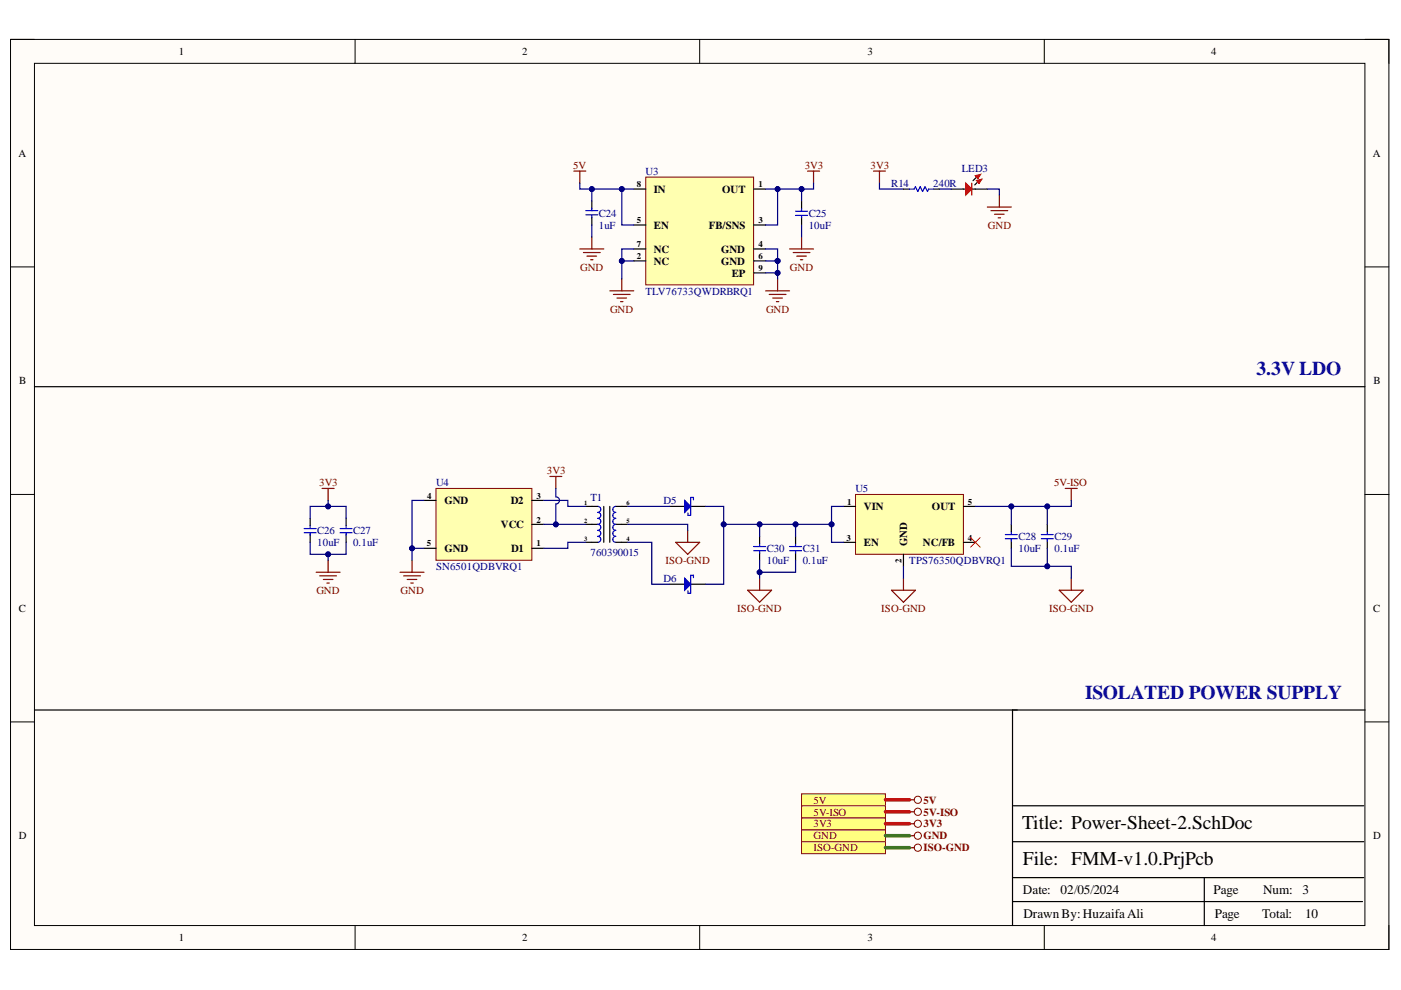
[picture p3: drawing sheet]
<svg xmlns="http://www.w3.org/2000/svg" width="297mm" height="210mm" viewBox="0 0 297 210" stroke-linecap="round" stroke-linejoin="round" font-family="sans-serif">
<path d="M2.2 8.4h292.3v192.9h-292.3z" fill-rule="evenodd" fill="#fffcf8"/>
<path d="M2.2 8.4h292.3v192.9h-292.3z" fill="none" stroke="#000" stroke-width=".21"/>
<path d="M7.3 13.4h282.1v182.8h-282.1z" fill-rule="evenodd" fill="#fffcf8"/>
<g fill="none" stroke="#000" stroke-width=".21">
<path d="M2.2 8.4h5.1M7.3 13.4h282.1v182.8h-282.1zM75.3 8.4v5M148.3 8.4v5M221.4 8.4v5M289.4 8.4h5.1v5M2.2 56.6h5.1M289.4 56.6h5.1M2.2 104.8h5.1M289.4 104.8h5.1M2.2 153.1h5.1M289.4 153.1h5.1"/>
<path d="M75.3 196.2v5.1M148.3 196.2v5.1M221.4 196.2v5.1M294.5 196.2v5.1"/>
</g>
<path d="M289.4 150.5h-74.7v45.7M214.7 178.5h74.4M214.7 170.8h74.4M214.7 191.2h74.2M214.7 186.1h74.4M255.3 186.1v10.1" fill="none" stroke="#000" stroke-width=".25"/>
<path d="M136.9 37.6h22.9v22.8h-22.9z" fill-rule="evenodd" fill="#ffffb0"/>
<path d="M136.9 37.6h22.9v22.8h-22.9z" fill="none" stroke="#800000" stroke-width=".21"/>
<g fill="none" stroke="#000" stroke-width=".25">
<path d="M125.5 42.6v1.7M125.5 46.2v1.5M134.4 40.1h2.5M134.4 55.3h2.5M134.4 47.7h2.5M134.4 52.8h2.5M159.8 40.1h2.5M159.8 55.3h2.5M159.8 47.7h2.5M159.8 52.8h2.5M159.8 57.9h2.5M169.9 42.6v1.5"/>
<path d="M169.9 46.1v1.6"/>
</g>
<g fill="none" stroke="#800000" stroke-width=".25">
<path d="M121.7 36.3h2.5M122.9 36.3v2.5M171.2 36.3h2.6M172.5 36.3v2.5M122.9 52.8h5.1M123.7 53.5h3.6M124.5 54.3h2M125.2 55.1h.5M125.5 50.2v2.6M131.8 59.1v2.6M164.9 59.1v2.6M167.4 52.8h5.1"/>
<path d="M168.2 53.5h3.5M168.9 54.3h2.1M169.7 55.1h.5M169.9 50.2v2.6M129.3 61.7h5.1M130 62.4h3.6M130.8 63.2h2M131.6 64h.5M162.3 61.7h5.1M163.1 62.4h3.5M163.8 63.2h2.1M164.6 64h.5"/>
</g>
<path d="M124.2 44.7h2.5M124.2 45.5h2.5M125.5 44.1v.6M125.5 45.7v.5M168.7 45.7h2.5M168.7 44.8h2.5M169.9 44.1v.6M169.9 45.7v.5" fill="none" stroke="#00f" stroke-width=".25"/>
<path d="M92.4 103.6h20.4v15.2h-20.4z" fill-rule="evenodd" fill="#ffffb0"/>
<path d="M92.4 103.6h20.4v15.2h-20.4z" fill="none" stroke="#800000" stroke-width=".21"/>
<g fill="none" stroke="#000" stroke-width=".25">
<path d="M65.8 109.9v1.5M65.8 113.3v1.7M73.4 109.9v1.5M73.4 113.3v1.7M89.9 116.3h2.5M89.9 106.1h2.5M112.8 116.3h2.5M112.8 111.2h2.5M112.8 106.1h2.5M124.2 111.2h2.5M124.2 107.4h2.5M124.2 115h2.5"/>
<path d="M128 107.4v7.6M129.3 107.4v7.6M130.6 111.2h2.5M130.6 107.4h2.5M130.6 115h2.5M142 123.9h3.2M146.4 123.9h3.2M7.3 150.5h208.4"/>
</g>
<g fill="none" stroke="#800000" stroke-width=".25">
<path d="M68.3 103.6h2.5M69.6 103.6v2.5M69.6 118.8v2.5M87.4 118.8v2.5M116.6 101h2.5M117.9 101v2.6M143.3 115h5l-2.5 2.5zM145.8 112.4v2.6M67 121.3h5.1M67.8 122.1h3.5M68.6 122.9h2M69.3 123.6h.5"/>
<path d="M84.8 121.3h5.1M85.6 122.1h3.5M86.3 122.9h2.1M87.1 123.6h.5"/>
</g>
<path d="M64.5 113h2.5M64.5 112.1h2.5M65.8 111.4v.5M65.8 113v.5M72.1 113h2.5M72.1 112.1h2.5M73.4 111.4v.5M73.4 113v.5M126.7 107.4a.64 .64 0 0 1 .7 .6 .64 .64 0 0 1-.7 .6 .63 .63 0 0 1 .7 .7 .63 .63 0 0 1-.7 .6 .63 .63 0 0 1 .7 .6 .63 .63 0 0 1-.7 .7 .64 .64 0 0 1 .7 .6 .64 .64 0 0 1-.7 .6 .63 .63 0 0 1 .7 .7 .63 .63 0 0 1-.7 .6 .63 .63 0 0 1 .7 .7 .63 .63 0 0 1-.7 .6M130.6 107.4a.64 .64 0 0 0-.7 .6 .64 .64 0 0 0 .7 .6 .63 .63 0 0 0-.7 .7 .63 .63 0 0 0 .7 .6 .63 .63 0 0 0-.7 .6 .63 .63 0 0 0 .7 .7 .64 .64 0 0 0-.7 .6 .64 .64 0 0 0 .7 .6 .63 .63 0 0 0-.7 .7 .63 .63 0 0 0 .7 .6 .63 .63 0 0 0-.7 .7 .63 .63 0 0 0 .7 .6" fill="none" stroke="#00f" stroke-width=".25"/>
<path d="M145.2 122.6l1.2 1.3-1.2 1.2z" fill="#00f"/>
<path d="M145.2 122.6l1.2 1.3-1.2 1.2zM145.9 125.3v.5h.5M147 122.5v-.5h-.6v3.8" fill="none" stroke="#00f" stroke-width=".25"/>
<path d="M142 107.4h3.2M146.4 107.4h3.2" fill="none" stroke="#000" stroke-width=".25"/>
<path d="M145.2 106.1l1.2 1.3-1.2 1.2z" fill="#00f"/>
<path d="M145.2 106.1l1.2 1.3-1.2 1.2zM145.9 108.8v.5h.5M147 106v-.5h-.6v3.8M159.8 116.8h2.5M159.8 115.9h2.5M161.1 115.2v.6M161.1 116.8v.5M167.4 116.8h2.5M167.4 115.9h2.5M168.7 115.2v.6M168.7 116.8v.5" fill="none" stroke="#00f" stroke-width=".25"/>
<path d="M161.1 113.7v1.5M161.1 117.1v1.7M168.7 113.7v1.5M168.7 117.1v1.7" fill="none" stroke="#000" stroke-width=".25"/>
<path d="M181.4 104.8h22.9v12.7h-22.9z" fill-rule="evenodd" fill="#ffffb0"/>
<path d="M181.4 104.8h22.9v12.7h-22.9z" fill="none" stroke="#800000" stroke-width=".21"/>
<path d="M7.3 82h282.1M178.8 107.4h2.6M178.8 115h2.6M191.6 117.5v2.6M204.3 107.4h2.5M204.3 115h2.5M214.4 111.2v1.5M214.4 114.6v1.7M222 111.2v1.5M222 114.6v1.7" fill="none" stroke="#000" stroke-width=".25"/>
<path d="M225.9 103.6h2.5M227.1 103.6v2.5M158.5 125.1h5.1l-2.5 2.6zM161.1 122.6v2.5M189 125.1h5.1l-2.5 2.6zM191.6 122.6v2.5M224.6 125.1h5.1l-2.6 2.6zM227.1 122.6v2.5" fill="none" stroke="#800000" stroke-width=".25"/>
<path d="M205.8 114l2 2M207.8 114l-2 2" fill="none" stroke="#f00" stroke-width=".21"/>
<path d="M213.2 114.2h2.5M213.2 113.3h2.5M214.4 112.7v.5M214.4 114.2v.5M220.8 114.2h2.5M220.8 113.3h2.5M222 112.7v.5M222 114.2v.5" fill="none" stroke="#00f" stroke-width=".25"/>
<path d="M169.9 168.3h17.8v2.5h-17.8z" fill-rule="evenodd" fill="#ffff80"/>
<path d="M169.9 168.3h17.8v2.5h-17.8z" fill="none" stroke="#800000" stroke-width=".21"/>
<path d="M169.9 175.9h17.8v2.6h-17.8z" fill-rule="evenodd" fill="#ffff80"/>
<g fill="none" stroke="#800000" stroke-width=".21">
<path d="M169.9 175.9h17.8v2.6h-17.8z"/>
<circle cx="194.6" cy="169.6" r=".76"/>
<circle cx="194.6" cy="177.2" r=".76"/>
</g>
<path d="M192.8 169.6h1M192.8 177.2h1" fill="none" stroke="#800000" stroke-width=".25"/>
<path d="M169.9 173.4h17.8v2.5h-17.8z" fill-rule="evenodd" fill="#ffff80"/>
<g fill="none" stroke="#800000" stroke-width=".21">
<path d="M169.9 173.4h17.8v2.5h-17.8z"/>
<circle cx="194.6" cy="174.7" r=".76"/>
</g>
<path d="M192.8 174.7h1" fill="none" stroke="#800000" stroke-width=".25"/>
<path d="M169.9 170.8h17.8v2.6h-17.8z" fill-rule="evenodd" fill="#ffff80"/>
<g fill="none" stroke="#800000" stroke-width=".21">
<path d="M169.9 170.8h17.8v2.6h-17.8z"/>
<circle cx="194.6" cy="172.1" r=".76"/>
</g>
<path d="M192.8 172.1h1" fill="none" stroke="#800000" stroke-width=".25"/>
<path d="M169.9 178.5h17.8v2.5h-17.8z" fill-rule="evenodd" fill="#ffff80"/>
<g fill="none" stroke="#800000" stroke-width=".21">
<path d="M169.9 178.5h17.8v2.5h-17.8z"/>
<circle cx="194.6" cy="179.7" r=".76"/>
</g>
<path d="M192.8 179.7h1" fill="none" stroke="#800000" stroke-width=".25"/>
<path d="M131.8 55.3h2.6" fill="none" stroke="#000080" stroke-width=".25"/>
<circle cx="131.8" cy="55.3" r=".51" fill="#000080"/>
<circle cx="131.8" cy="55.3" r=".51" fill="none" stroke="#000080" stroke-width=".21"/>
<path d="M162.3 55.3h2.6" fill="none" stroke="#000080" stroke-width=".25"/>
<circle cx="164.9" cy="55.3" r=".51" fill="#000080"/>
<circle cx="164.9" cy="55.3" r=".51" fill="none" stroke="#000080" stroke-width=".21"/>
<path d="M162.3 52.8h2.6v2.5" fill="none" stroke="#000080" stroke-width=".25"/>
<circle cx="164.9" cy="55.3" r=".51" fill="#000080"/>
<circle cx="164.9" cy="55.3" r=".51" fill="none" stroke="#000080" stroke-width=".21"/>
<path d="M164.9 55.3v2.6" fill="none" stroke="#000080" stroke-width=".25"/>
<circle cx="164.9" cy="57.9" r=".51" fill="#000080"/>
<circle cx="164.9" cy="57.9" r=".51" fill="none" stroke="#000080" stroke-width=".21"/>
<circle cx="164.9" cy="55.3" r=".51" fill="#000080"/>
<circle cx="164.9" cy="55.3" r=".51" fill="none" stroke="#000080" stroke-width=".21"/>
<path d="M162.3 57.9h2.6v1.2" fill="none" stroke="#000080" stroke-width=".25"/>
<circle cx="164.9" cy="57.9" r=".51" fill="#000080"/>
<circle cx="164.9" cy="57.9" r=".51" fill="none" stroke="#000080" stroke-width=".21"/>
<path d="M131.8 40.1v7.6h2.6" fill="none" stroke="#000080" stroke-width=".25"/>
<circle cx="131.8" cy="40.1" r=".51" fill="#000080"/>
<circle cx="131.8" cy="40.1" r=".51" fill="none" stroke="#000080" stroke-width=".21"/>
<path d="M125.5 40.1v2.5" fill="none" stroke="#000080" stroke-width=".25"/>
<circle cx="125.5" cy="40.1" r=".51" fill="#000080"/>
<circle cx="125.5" cy="40.1" r=".51" fill="none" stroke="#000080" stroke-width=".21"/>
<path d="M125.5 47.7v2.5M164.9 40.1v7.6h-2.6" fill="none" stroke="#000080" stroke-width=".25"/>
<circle cx="164.9" cy="40.1" r=".51" fill="#000080"/>
<circle cx="164.9" cy="40.1" r=".51" fill="none" stroke="#000080" stroke-width=".21"/>
<path d="M169.9 40.1v2.5" fill="none" stroke="#000080" stroke-width=".25"/>
<circle cx="169.9" cy="40.1" r=".51" fill="#000080"/>
<circle cx="169.9" cy="40.1" r=".51" fill="none" stroke="#000080" stroke-width=".21"/>
<path d="M169.9 47.7v2.5M87.4 116.3h2.5" fill="none" stroke="#000080" stroke-width=".25"/>
<circle cx="87.4" cy="116.3" r=".51" fill="#000080"/>
<circle cx="87.4" cy="116.3" r=".51" fill="none" stroke="#000080" stroke-width=".21"/>
<path d="M69.6 106.1v1.3h-3.8v2.5" fill="none" stroke="#000080" stroke-width=".25"/>
<circle cx="69.6" cy="107.4" r=".51" fill="#000080"/>
<circle cx="69.6" cy="107.4" r=".51" fill="none" stroke="#000080" stroke-width=".21"/>
<path d="M69.6 107.4h3.8v2.5" fill="none" stroke="#000080" stroke-width=".25"/>
<circle cx="69.6" cy="107.4" r=".51" fill="#000080"/>
<circle cx="69.6" cy="107.4" r=".51" fill="none" stroke="#000080" stroke-width=".21"/>
<path d="M65.8 115v2.5h3.8v1.3" fill="none" stroke="#000080" stroke-width=".25"/>
<circle cx="69.6" cy="117.5" r=".51" fill="#000080"/>
<circle cx="69.6" cy="117.5" r=".51" fill="none" stroke="#000080" stroke-width=".21"/>
<path d="M73.4 115v2.5h-3.8" fill="none" stroke="#000080" stroke-width=".25"/>
<circle cx="69.6" cy="117.5" r=".51" fill="#000080"/>
<circle cx="69.6" cy="117.5" r=".51" fill="none" stroke="#000080" stroke-width=".21"/>
<path d="M115.3 106.1h5.1v1.3h3.8M117.9 103.6v1.7a.76 .76 0 0 1 .7 .8 .76 .76 0 0 1-.7 .8v4.3M124.2 115h-3.8v1.3h-5.1" fill="none" stroke="#000080" stroke-width=".25"/>
<circle cx="117.9" cy="111.2" r=".51" fill="#000080"/>
<circle cx="117.9" cy="111.2" r=".51" fill="none" stroke="#000080" stroke-width=".21"/>
<path d="M133.1 111.2h12.7v1.2M133.1 115h5.1v8.9h3.8M133.1 107.4h8.9M153.4 111.2v12.7h-3.8" fill="none" stroke="#000080" stroke-width=".25"/>
<circle cx="153.4" cy="111.2" r=".51" fill="#000080"/>
<circle cx="153.4" cy="111.2" r=".51" fill="none" stroke="#000080" stroke-width=".21"/>
<path d="M161.1 111.2v2.5" fill="none" stroke="#000080" stroke-width=".25"/>
<circle cx="161.1" cy="111.2" r=".51" fill="#000080"/>
<circle cx="161.1" cy="111.2" r=".51" fill="none" stroke="#000080" stroke-width=".21"/>
<path d="M168.7 111.2v2.5" fill="none" stroke="#000080" stroke-width=".25"/>
<circle cx="168.7" cy="111.2" r=".51" fill="#000080"/>
<circle cx="168.7" cy="111.2" r=".51" fill="none" stroke="#000080" stroke-width=".21"/>
<path d="M168.7 118.8v2.5h-7.6" fill="none" stroke="#000080" stroke-width=".25"/>
<circle cx="161.1" cy="121.3" r=".51" fill="#000080"/>
<circle cx="161.1" cy="121.3" r=".51" fill="none" stroke="#000080" stroke-width=".21"/>
<path d="M214.4 107.4v3.8M191.6 120.1v2.5" fill="none" stroke="#000080" stroke-width=".25"/>
<circle cx="214.4" cy="107.4" r=".51" fill="#000080"/>
<circle cx="214.4" cy="107.4" r=".51" fill="none" stroke="#000080" stroke-width=".21"/>
<path d="M222 107.4v3.8" fill="none" stroke="#000080" stroke-width=".25"/>
<circle cx="222" cy="107.4" r=".51" fill="#000080"/>
<circle cx="222" cy="107.4" r=".51" fill="none" stroke="#000080" stroke-width=".21"/>
<path d="M222 116.3v3.8" fill="none" stroke="#000080" stroke-width=".25"/>
<circle cx="222" cy="120.1" r=".51" fill="#000080"/>
<circle cx="222" cy="120.1" r=".51" fill="none" stroke="#000080" stroke-width=".21"/>
<path d="M122.9 38.8v1.3h11.5" fill="none" stroke="#000080" stroke-width=".25"/>
<circle cx="131.8" cy="40.1" r=".51" fill="#000080"/>
<circle cx="131.8" cy="40.1" r=".51" fill="none" stroke="#000080" stroke-width=".21"/>
<circle cx="125.5" cy="40.1" r=".51" fill="#000080"/>
<circle cx="125.5" cy="40.1" r=".51" fill="none" stroke="#000080" stroke-width=".21"/>
<path d="M134.4 52.8h-2.6v6.3" fill="none" stroke="#000080" stroke-width=".25"/>
<circle cx="131.8" cy="55.3" r=".51" fill="#000080"/>
<circle cx="131.8" cy="55.3" r=".51" fill="none" stroke="#000080" stroke-width=".21"/>
<path d="M172.5 38.8v1.3h-10.2" fill="none" stroke="#000080" stroke-width=".25"/>
<circle cx="164.9" cy="40.1" r=".51" fill="#000080"/>
<circle cx="164.9" cy="40.1" r=".51" fill="none" stroke="#000080" stroke-width=".21"/>
<circle cx="169.9" cy="40.1" r=".51" fill="#000080"/>
<circle cx="169.9" cy="40.1" r=".51" fill="none" stroke="#000080" stroke-width=".21"/>
<path d="M89.9 106.1h-2.5v12.7" fill="none" stroke="#000080" stroke-width=".25"/>
<circle cx="87.4" cy="116.3" r=".51" fill="#000080"/>
<circle cx="87.4" cy="116.3" r=".51" fill="none" stroke="#000080" stroke-width=".21"/>
<path d="M115.3 111.2h8.9" fill="none" stroke="#000080" stroke-width=".25"/>
<circle cx="117.9" cy="111.2" r=".51" fill="#000080"/>
<circle cx="117.9" cy="111.2" r=".51" fill="none" stroke="#000080" stroke-width=".21"/>
<path d="M149.6 107.4h3.8v3.8h22.9" fill="none" stroke="#000080" stroke-width=".25"/>
<circle cx="153.4" cy="111.2" r=".51" fill="#000080"/>
<circle cx="153.4" cy="111.2" r=".51" fill="none" stroke="#000080" stroke-width=".21"/>
<circle cx="161.1" cy="111.2" r=".51" fill="#000080"/>
<circle cx="161.1" cy="111.2" r=".51" fill="none" stroke="#000080" stroke-width=".21"/>
<circle cx="168.7" cy="111.2" r=".51" fill="#000080"/>
<circle cx="168.7" cy="111.2" r=".51" fill="none" stroke="#000080" stroke-width=".21"/>
<circle cx="176.3" cy="111.2" r=".51" fill="#000080"/>
<circle cx="176.3" cy="111.2" r=".51" fill="none" stroke="#000080" stroke-width=".21"/>
<path d="M178.8 107.4h-2.5v7.6h2.5" fill="none" stroke="#000080" stroke-width=".25"/>
<circle cx="176.3" cy="111.2" r=".51" fill="#000080"/>
<circle cx="176.3" cy="111.2" r=".51" fill="none" stroke="#000080" stroke-width=".21"/>
<path d="M227.1 106.1v1.3h-20.3" fill="none" stroke="#000080" stroke-width=".25"/>
<circle cx="214.4" cy="107.4" r=".51" fill="#000080"/>
<circle cx="214.4" cy="107.4" r=".51" fill="none" stroke="#000080" stroke-width=".21"/>
<circle cx="222" cy="107.4" r=".51" fill="#000080"/>
<circle cx="222" cy="107.4" r=".51" fill="none" stroke="#000080" stroke-width=".21"/>
<path d="M161.1 118.8v3.8" fill="none" stroke="#000080" stroke-width=".25"/>
<circle cx="161.1" cy="121.3" r=".51" fill="#000080"/>
<circle cx="161.1" cy="121.3" r=".51" fill="none" stroke="#000080" stroke-width=".21"/>
<path d="M214.4 116.3v3.8h12.7v2.5" fill="none" stroke="#000080" stroke-width=".25"/>
<circle cx="222" cy="120.1" r=".51" fill="#000080"/>
<circle cx="222" cy="120.1" r=".51" fill="none" stroke="#000080" stroke-width=".21"/>
<path d="M187.7 169.6h5.1M187.7 174.7h5.1M187.7 172.1h5.1" fill="none" stroke="#f00" stroke-width=".76"/>
<path d="M187.7 177.2h5.1M187.7 179.7h5.1" fill="none" stroke="#38761d" stroke-width=".76"/>
<path d="M207.3 38.6l-.6 .6" fill="none" stroke="#000" stroke-width=".25"/>
<path d="M207 38.3l1.2-.3-.6 .9z" fill-rule="evenodd" fill="#c00"/>
<path d="M207 38.3l1.2-.3-.6 .9z" fill="none" stroke="#c00" stroke-width=".21"/>
<path d="M207.1 37.6l-.8 .7" fill="none" stroke="#000" stroke-width=".25"/>
<path d="M206.8 37.3l1.1-.3-.6 .9z" fill-rule="evenodd" fill="#c00"/>
<path d="M206.8 37.3l1.1-.3-.6 .9z" fill="none" stroke="#c00" stroke-width=".21"/>
<path d="M201.7 40.1h3.1M206 40.1h3.3" fill="none" stroke="#000" stroke-width=".25"/>
<path d="M206 38.8v2.6" fill="none" stroke="#c00" stroke-width=".25"/>
<path d="M204.8 38.8l1.2 1.3-1.2 1.3z" fill="#c00"/>
<path d="M204.8 38.8l1.2 1.3-1.2 1.3z" fill="none" stroke="#c00" stroke-width=".25"/>
<path d="M185.2 36.3h2.5M186.5 36.3v2.5M209.3 43.9h5.1M210.1 44.7h3.6M210.9 45.4h2M211.6 46.2h.5M211.9 41.4v2.5" fill="none" stroke="#800000" stroke-width=".25"/>
<path d="M186.5 38.8v1.3h5.1M199.2 40.1h2.5M209.3 40.1h2.6v1.3" fill="none" stroke="#000080" stroke-width=".25"/>
<path d="M191.6 40.1h1.2M197.9 40.1h1.3" fill="none" stroke="#000" stroke-width=".25"/>
<path d="M192.8 40.1h1l.3-.5 .5 1 .5-1 .5 1 .5-1 .5 1 .3-.5h1" fill="none" stroke="#00f" stroke-width=".25"/>
<g font-size="4.1" fill="#0b0b8e">
<text x="266.4" y="79.6">3.3V LDO</text>
<text x="230.1" y="148.2">ISOLATED POWER SUPPLY</text>
</g>
<g font-size="4.1">
<text x="216.7" y="175.8">Title: Power-Sheet-2.SchDoc</text>
<text x="216.9" y="183.4">File: FMM-v1.0.PrjPcb</text>
</g>
<g font-size="2.8">
<text x="216.9" y="189.6">Date:</text>
<text x="224.8" y="189.6">02/05/2024</text>
<text x="257.3" y="189.6">Page</text>
<text x="267.8" y="189.6">Num:</text>
<text x="276.2" y="189.6">3</text>
<text x="217" y="194.6">DrawnBy:HuzaifaAli</text>
<text x="257.6" y="194.6">Page</text>
<text x="267.6" y="194.6">Total:</text>
<text x="276.7" y="194.6">10</text>
</g>
<g font-size="2.3">
<text x="37.9" y="11.7">1</text>
<text x="110.7" y="11.7">2</text>
<text x="183.9" y="11.7">3</text>
<text x="256.8" y="11.7">4</text>
<text x="3.9" y="33.3">A</text>
<text x="291.1" y="33.3">A</text>
<text x="138.6" y="40.9">IN</text>
<text x="153.1" y="40.9">OUT</text>
<text x="138.6" y="48.5">EN</text>
<text x="138.6" y="53.6">NC</text>
<text x="150.3" y="48.5">FB/SNS</text>
<text x="152.9" y="53.6">GND</text>
<text x="138.6" y="56.1">NC</text>
<text x="152.9" y="56.1">GND</text>
<text x="155.1" y="58.7">EP</text>
<text x="4.1" y="81.5">B</text>
<text x="291.2" y="81.5">B</text>
<text x="94.2" y="106.9">GND</text>
<text x="108.3" y="106.9">D2</text>
<text x="106.2" y="112">VCC</text>
<text x="183.1" y="108.2">VIN</text>
<text x="197.6" y="108.2">OUT</text>
<text x="94.2" y="117.1">GND</text>
<text x="108.4" y="117.1">D1</text>
<text x="183.1" y="115.8">EN</text>
<text x="192.4" y="115.8" transform="rotate(-90 192.4 115.8)">GND</text>
<text x="195.7" y="115.8">NC/FB</text>
<text x="4" y="129.7">C</text>
<text x="291.2" y="129.7">C</text>
<text x="4" y="178">D</text>
<text x="291.2" y="178">D</text>
<text x="37.9" y="199.5">1</text>
<text x="110.7" y="199.5">2</text>
<text x="183.9" y="199.5">3</text>
<text x="256.8" y="199.5">4</text>
</g>
<g font-size="2.3" fill="#800000">
<text x="121.6" y="35.8">5V</text>
<text x="170.6" y="35.8">3V3</text>
<text x="184.6" y="35.8">3V3</text>
<text x="209.4" y="48.5">GND</text>
<text x="123" y="57.4">GND</text>
<text x="167.5" y="57.4">GND</text>
<text x="129.3" y="66.3">GND</text>
<text x="162.4" y="66.3">GND</text>
<text x="116" y="100.6">3V3</text>
<text x="67.7" y="103.1">3V3</text>
<text x="223.5" y="103.1">5V-ISO</text>
<text x="141.1" y="119.6">ISO-GND</text>
<text x="67.1" y="125.9">GND</text>
<text x="84.9" y="125.9">GND</text>
<text x="156.3" y="129.7">ISO-GND</text>
<text x="186.9" y="129.7">ISO-GND</text>
<text x="222.5" y="129.7">ISO-GND</text>
<text x="172.5" y="170.4">5V</text>
<text x="172.5" y="172.9">5V-ISO</text>
<text x="195.8" y="170.4">5V</text>
<text x="195.8" y="172.9">5V-ISO</text>
<text x="172.5" y="178">GND</text>
<text x="172.5" y="175.4">3V3</text>
<text x="195.8" y="178">GND</text>
<text x="195.8" y="175.4">3V3</text>
<text x="172.5" y="180.5">ISO-GND</text>
<text x="195.8" y="180.5">ISO-GND</text>
</g>
<g font-size="2.3" fill="#000080">
<text x="136.9" y="37.1">U3</text>
<text x="189" y="39.6">R14</text>
<text x="197.9" y="39.6">240R</text>
<text x="203.9" y="36.5">LED3</text>
<text x="127" y="46">C24</text>
<text x="171.5" y="46">C25</text>
<text x="127" y="48.5">1uF</text>
<text x="171.5" y="48.5">10uF</text>
<text x="136.9" y="62.5">TLV76733QWDRBRQ1</text>
<text x="92.5" y="103.1">U4</text>
<text x="125.2" y="106.1">T1</text>
<text x="140.7" y="106.9">D5</text>
<text x="181.4" y="104.4">U5</text>
<text x="67.2" y="113.2">C26</text>
<text x="74.9" y="113.2">C27</text>
<text x="67.2" y="115.8">10uF</text>
<text x="74.9" y="115.8">0.1uF</text>
<text x="125.2" y="117.8">760390015</text>
<text x="162.6" y="117.1">C30</text>
<text x="162.6" y="119.6">10uF</text>
<text x="170.2" y="117.1">C31</text>
<text x="170.2" y="119.6">0.1uF</text>
<text x="192.8" y="119.6">TPS76350QDBVRQ1</text>
<text x="216" y="114.5">C28</text>
<text x="216" y="117.1">10uF</text>
<text x="223.6" y="114.5">C29</text>
<text x="223.6" y="117.1">0.1uF</text>
<text x="92.5" y="120.9">SN6501QDBVRQ1</text>
<text x="140.7" y="123.4">D6</text>
</g>
<g font-size="1.9">
<text x="135" y="39.7">8</text>
<text x="160.8" y="39.7">1</text>
<text x="135" y="47.3">5</text>
<text x="160.8" y="47.3">3</text>
<text x="135" y="52.4">7</text>
<text x="160.8" y="52.4">4</text>
<text x="135" y="54.9">2</text>
<text x="160.8" y="54.9">6</text>
<text x="160.8" y="57.5">9</text>
<text x="90.6" y="105.7">4</text>
<text x="113.8" y="105.7">3</text>
<text x="179.6" y="107">1</text>
<text x="205.2" y="107">5</text>
<text x="113.8" y="110.8">2</text>
<text x="90.5" y="115.9">5</text>
<text x="113.8" y="115.9">1</text>
<text x="179.5" y="114.6">3</text>
<text x="191.2" y="119.3" transform="rotate(-90 191.2 119.3)">2</text>
<text x="205.2" y="114.6">4</text>
</g>
<g font-size="1.4">
<text x="123.8" y="107.1">1</text>
<text x="132.8" y="107.1">6</text>
<text x="123.8" y="110.9">2</text>
<text x="132.8" y="110.9">5</text>
<text x="123.8" y="114.7">3</text>
<text x="132.8" y="114.7">4</text>
</g>
</svg>
